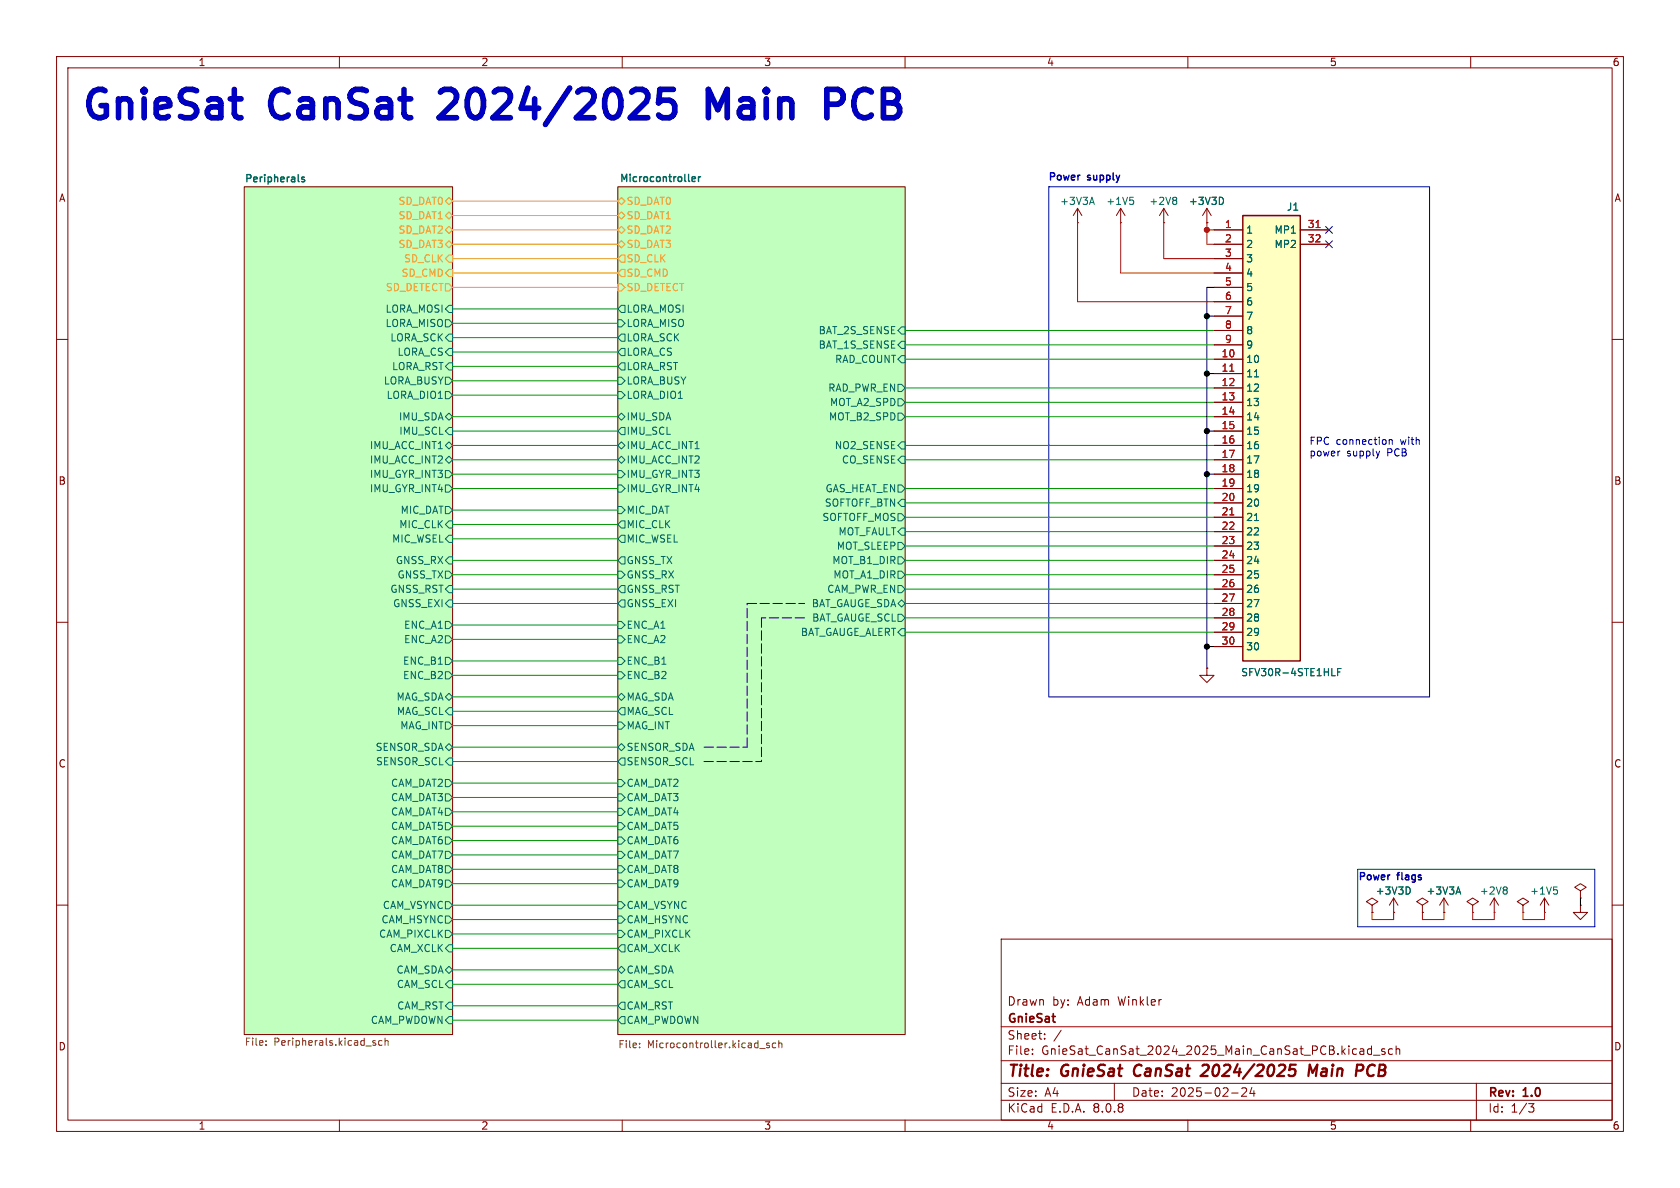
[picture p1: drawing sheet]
<svg xmlns="http://www.w3.org/2000/svg" width="297mm" height="210mm" viewBox="0 0 297 210" stroke-linecap="round" stroke-linejoin="round" font-family="sans-serif">
<g fill="none" stroke="#840000" stroke-width=".18">
<path d="M10 10h277v190h-277zM12 12h273v186h-273zM60 10v2M110 10v2M160 10v2M210 10v2M260 10v2M43.2 33h36.8v149.9h-36.8zM109.2 33h50.8v149.9h-50.8zM198.1 39.4h.1M198.1 36.8l-.7 1.3M198.1 36.8v2.6"/>
<path d="M198.1 36.8l.8 1.3M205.7 39.4h.1M205.7 36.8l-.7 1.3M205.7 36.8v2.6M205.7 36.8l.8 1.3M10 60h2M285 60h2M10 110h2M213.4 118.1v1.3h1.2l-1.2 1.3-1.3-1.3h1.3M213.4 118.1h.1M285 110h2M246.4 158.8l-.8 1.2"/>
<path d="M246.4 158.8v2.5M246.4 158.8l.7 1.2M273 158.8l-.7 1.2M273 158.8v2.5M273 158.8l.8 1.2M279.4 157.5l1-.7-1-.6-1 .6 1 .7v1.3M279.4 158.8h.1M10 160h2M177 166h108v32h-108zM242.6 160l1-.6-1-.6-1 .6 1 .6v1.3M242.6 161.3h.1M246.4 161.3h.1"/>
<path d="M251.5 160l1-.6-1-.6-1.1 .6 1.1 .6v1.3M251.5 161.3h.1M260.3 160l1.1-.6-1.1-.6-1 .6 1 .6v1.3M260.3 161.3h.1M269.2 160l1.1-.6-1.1-.6-1 .6 1 .6v1.3M269.2 161.3h.1M273 161.3h.1M279.4 160v1.3h1.3l-1.3 1.3-1.3-1.3h1.3M279.4 160h.1M285 160h2M60 198v2M110 198v2"/>
<path d="M160 198v2M177 194.5h108M177 191.5h108M177 187.5h108M177 181.5h108M182.5 186.3v.1M182.5 185.5v.1M184.7 183.6v.1M184.7 182.8v.1M187.6 182.1l-1.3 2M197 191.5v3M210 198v2"/>
<path d="M217.7 193.2h1.2M219.5 192.4l.6-.1 .2 .1 .1 .3-.9 1.1h.9M221.3 192.2l-.3 1.1h.9M221.7 192.8v1M242.5 184.9v1.5M242.5 185.5l-.5-.1-.3 .3v.4l.2 .2h.6M242.8 186.5h1.2M244.8 185.5l-.3-.1-.3 .2 .1 .2 .5 .2v.3h-.6M246.2 185.5l-.5-.1-.2 .3v.4l.1 .2h.6M246.8 185.5l.2-.1 .4 .1 .1 .9M246.8 184.9v1.5M260 198v2"/>
<path d="M261 191.5v6.5M270.2 195.1h1l-.5 .6 .4 .1 .1 .5-.3 .3h-.4"/>
</g>
<path d="M200.8 188.5a1.27 1.27 0 0 0-.1 1.6M213.4 188.2h-.5l-.3 .2M213.5 189.1l-1.2 1.1h1.2M228.1 188.2h1M228.2 189h.5l.3 .2v.6l-.5 .4h-.4M231.3 190.2l.3-2 .4 1.4 .9-1.4-.3 2M242.2 188.3a1.11 1.11 0 0 0 .1 1.9" fill="none" stroke="#840000" stroke-width=".4"/>
<g fill="#c1ffbe" stroke="#c1ffbe" stroke-width=".18">
<path d="M43.2 33h36.8v149.9h-36.8z"/>
<path d="M109.2 33h50.8v149.9h-50.8z"/>
</g>
<g fill="none" stroke="#f90" stroke-width=".18">
<path d="M78.7 35.6l.7-.7 .6 .7-.6 .6zM78.7 38.1l.7-.6 .6 .6-.6 .6zM109.2 35.6l.7-.7 .6 .7-.6 .6zM109.2 38.1l.7-.6 .6 .6-.6 .6zM78.7 48.3l.7-.7h.6v1.3h-.6zM78.7 45.7l.7-.6h.6v1.3h-.6zM78.7 50.2h.7l.6 .6-.6 .6h-.7zM78.7 40.6l.7-.6 .6 .6-.6 .7zM79.4 42.5l.6 .7-.6 .6-.7-.6zM109.2 45.7l.7-.6h.6v1.3h-.6zM109.2 40.6l.7-.6 .6 .6-.6 .7zM109.2 43.2l.7-.7 .6 .7-.6 .6z"/>
<path d="M109.2 50.2h.7l.6 .6-.6 .6h-.7zM109.9 47.6h.6v1.3h-.6l-.7-.6z"/>
</g>
<g fill="none" stroke="#006464" stroke-width=".18">
<path d="M199.8 34.9h.6M200.2 35.4l.2 .2v.3l-.2 .2M207.8 34.9l.2 .2-.2 .3 .2 .3v.2l-.2 .2M78.7 59.7l.7-.6h.6v1.2h-.6zM78.7 56.5h.7l.6 .7-.6 .6h-.7zM79.4 54h.6v1.2h-.6l-.7-.6zM109.2 56.5h.7l.6 .7-.6 .6h-.7zM109.9 59.1h.6v1.2h-.6l-.7-.6zM109.9 54h.6v1.2h-.6l-.7-.6zM159.4 57.8h.6v1.3h-.6l-.7-.7zM78.7 64.8l.7-.7h.6v1.3h-.6zM78.7 69.2h.7l.6 .7-.6 .6h-.7z"/>
<path d="M78.7 66.7h.7l.6 .6-.6 .6h-.7zM78.7 73.7l.7-.7 .6 .7-.6 .6zM78.7 76.2l.7-.6h.6v1.2h-.6zM78.7 78.7l.7-.6 .6 .6-.6 .7zM79.4 61.6h.6v1.3h-.6l-.7-.7zM109.2 62.2l.7-.6h.6v1.3h-.6zM109.2 66.7h.7l.6 .6-.6 .6h-.7zM109.2 78.7l.7-.6 .6 .6-.6 .7zM109.2 73.7l.7-.7 .6 .7-.6 .6zM109.2 69.2h.7l.6 .7-.6 .6h-.7zM109.9 64.1h.6v1.3h-.6l-.7-.6zM109.9 75.6h.6v1.2h-.6l-.7-.6z"/>
<path d="M158.7 73h.7l.6 .7-.6 .6h-.7zM158.7 67.9h.7l.6 .7-.6 .6h-.7zM158.7 70.5h.7l.6 .6-.6 .7h-.7zM159.4 78.1h.6v1.3h-.6l-.7-.7zM159.4 60.3h.6v1.3h-.6l-.7-.6zM159.4 62.9h.6v1.2h-.6l-.7-.6zM78.7 81.3l.7-.7 .6 .7-.6 .6zM78.7 85.7h.7l.6 .7-.6 .6h-.7zM78.7 83.2h.7l.6 .6-.6 .7h-.7zM78.7 92.7l.7-.6h.6v1.2h-.6zM78.7 89.5h.7l.6 .7-.6 .6h-.7zM79.4 98.4h.6v1.3h-.6l-.7-.6z"/>
<path d="M79.4 94.6h.6v1.3h-.6l-.7-.6zM109.2 83.2h.7l.6 .6-.6 .7h-.7zM109.2 85.7h.7l.6 .7-.6 .6h-.7zM109.2 81.3l.7-.7 .6 .7-.6 .6zM109.2 92.7l.7-.6h.6v1.2h-.6zM109.2 89.5h.7l.6 .7-.6 .6h-.7zM109.9 98.4h.6v1.3h-.6l-.7-.6zM109.9 94.6h.6v1.3h-.6l-.7-.6zM158.7 85.7h.7l.6 .7-.6 .6h-.7zM158.7 95.9h.7l.6 .6-.6 .7h-.7zM158.7 90.8h.7l.6 .6-.6 .7h-.7zM158.7 98.4h.7l.6 .7-.6 .6h-.7z"/>
<path d="M159.4 80.6h.6v1.3h-.6l-.7-.6zM159.4 93.3h.6v1.3h-.6l-.7-.6zM159.4 88.3h.6v1.2h-.6l-.7-.6zM78.7 101h.7l.6 .6-.6 .6h-.7zM78.7 104.1l.7-.6h.6v1.3h-.6zM78.7 109.9h.7l.6 .6-.6 .6h-.7zM78.7 112.4h.7l.6 .6-.6 .7h-.7zM78.7 118.7h.7l.6 .7-.6 .6h-.7zM78.7 116.2h.7l.6 .6-.6 .7h-.7zM79.4 106h.6v1.3h-.6l-.7-.6zM109.2 116.2h.7l.6 .6-.6 .7h-.7zM109.2 118.7h.7l.6 .7-.6 .6h-.7z"/>
<path d="M109.2 104.1l.7-.6h.6v1.3h-.6zM109.2 112.4h.7l.6 .6-.6 .7h-.7zM109.2 109.9h.7l.6 .6-.6 .6h-.7zM109.2 101h.7l.6 .6-.6 .6h-.7zM109.9 106h.6v1.3h-.6l-.7-.6zM158.7 103.5h.7l.6 .6-.6 .7h-.7zM158.7 101h.7l.6 .6-.6 .6h-.7zM158.7 108.6h.7l.6 .6-.6 .7h-.7zM158.7 106.7l.7-.7 .6 .7-.6 .6zM159.4 111.1h.6v1.3h-.6l-.7-.6zM78.7 134.6l.7-.6h.6v1.3h-.6zM78.7 127.6h.7l.6 .7-.6 .6h-.7z"/>
<path d="M78.7 123.2l.7-.6 .6 .6-.6 .6zM78.7 137.8h.7l.6 .6-.6 .7h-.7zM79.4 131.4l.6 .7-.6 .6-.7-.6zM79.4 125.1h.6v1.3h-.6l-.7-.7zM109.2 127.6h.7l.6 .7-.6 .6h-.7zM109.2 125.7l.7-.6h.6v1.3h-.6zM109.2 123.2l.7-.6 .6 .6-.6 .6zM109.2 137.8h.7l.6 .6-.6 .7h-.7zM109.9 131.4l.6 .7-.6 .6-.7-.6zM109.9 134h.6v1.3h-.6l-.7-.7zM78.7 155.6h.7l.6 .6-.6 .6h-.7zM78.7 153h.7l.6 .7-.6 .6h-.7z"/>
<path d="M78.7 150.5h.7l.6 .6-.6 .7h-.7zM78.7 148h.7l.6 .6-.6 .6h-.7zM78.7 145.4h.7l.6 .7-.6 .6h-.7zM78.7 140.3h.7l.6 .7-.6 .6h-.7zM78.7 142.9h.7l.6 .6-.6 .6h-.7zM78.7 159.4h.7l.6 .6-.6 .7h-.7zM109.2 159.4h.7l.6 .6-.6 .7h-.7zM109.2 142.9h.7l.6 .6-.6 .6h-.7zM109.2 140.3h.7l.6 .7-.6 .6h-.7zM109.2 145.4h.7l.6 .7-.6 .6h-.7zM109.2 148h.7l.6 .6-.6 .6h-.7zM109.2 150.5h.7l.6 .6-.6 .7h-.7z"/>
<path d="M109.2 153h.7l.6 .7-.6 .6h-.7zM109.2 155.6h.7l.6 .6-.6 .6h-.7zM249.1 156.9l.2 .4-.2 .7M274.7 156.8h.6M275.1 157.3l.2 .2v.3l-.2 .3M78.7 174l.7-.6h.6v1.2h-.6zM78.7 161.9h.7l.6 .7-.6 .6h-.7zM78.7 171.5l.7-.7 .6 .7-.6 .6zM78.7 164.5h.7l.6 .6-.6 .6h-.7zM79.4 167h.6v1.3h-.6l-.7-.7zM79.4 179.7h.6v1.3h-.6l-.7-.7zM79.4 177.2h.6v1.2h-.6l-.7-.6z"/>
<path d="M109.2 164.5h.7l.6 .6-.6 .6h-.7zM109.2 161.9h.7l.6 .7-.6 .6h-.7zM109.2 171.5l.7-.7 .6 .7-.6 .6zM109.9 167h.6v1.3h-.6l-.7-.7zM109.9 173.4h.6v1.2h-.6l-.7-.6zM109.9 179.7h.6v1.3h-.6l-.7-.7zM109.9 177.2h.6v1.2h-.6l-.7-.6z"/>
</g>
<path d="M53.3 31.5l.6 .4-.2 .2h-.4M53.8 31.4l-.3-.1-.2 .2M122.9 31.3v.2l-.6 .2M123.5 31.2v.9M123.9 31.2l-.4 .3" fill="none" stroke="#006464" stroke-width=".25"/>
<g fill="none" stroke="#725600" stroke-width=".18">
<path d="M47 184.7v.1M47 184v.1M66.1 184.4h.3v.2l-.1 .2h-.3M66.1 183.9l.3 .1M67.5 184l-.3-.1-.3 .3 .1 .5h.5M68.1 184.1l.2-.2 .3 .1v.8M68.1 183.5v1.3M113.1 185.1v.1M113.1 184.4v.2M134.3 185.3h1M136 184.4h-.3l-.2 .2 .1 .1 .4 .2v.3h-.5M137.1 184.4h-.3l-.3 .2 .2 .6h.4"/>
<path d="M137.7 184.5l.2-.1h.3v.8M137.7 183.9v1.3"/>
</g>
<path d="M219.7 38.1h10.2v78.7h-10.2z" fill="#ffffc2"/>
<path d="M219.7 38.1h10.2v78.7h-10.2z" fill="none" stroke="#840000" stroke-width=".25"/>
<g fill="none" stroke="#840000" stroke-width=".18">
<path d="M190.5 39.4h.1M190.5 36.8l-.8 1.3M190.5 36.8v2.6M190.5 36.8l.8 1.3M213.4 39.4h.1M213.4 36.8l-.8 1.3M213.4 36.8v2.6M213.4 36.8l.7 1.3M214.6 40.6h5.1M214.6 43.2h5.1M214.6 45.7h5.1M214.6 48.3h5.1"/>
<path d="M214.6 50.8h5.1M214.6 53.3h5.1M214.6 55.9h5.1M214.6 58.4h5.1M229.9 40.6h5M229.9 43.2h5M214.6 63.5h5.1M214.6 66h5.1M214.6 68.6h5.1M214.6 71.1h5.1M214.6 73.7h5.1M214.6 76.2h5.1"/>
<path d="M214.6 78.7h5.1M214.6 61h5.1M214.6 81.3h5.1M214.6 83.8h5.1M214.6 86.4h5.1M214.6 88.9h5.1M214.6 91.4h5.1M214.6 94h5.1M214.6 96.5h5.1M214.6 99.1h5.1M213.4 118.1h.1M214.6 101.6h5.1"/>
<path d="M214.6 104.1h5.1M214.6 106.7h5.1M214.6 109.2h5.1M214.6 111.8h5.1M214.6 114.3h5.1M255.3 158.8l-.8 1.2M255.3 158.8v2.5M255.3 158.8l.7 1.2M264.2 158.8l-.8 1.2M264.2 158.8v2.5M264.2 158.8l.7 1.2M242.6 161.3h.1"/>
<path d="M246.4 161.3h.1M251.5 161.3h.1M255.3 161.3h.1M264.2 161.3h.1"/>
</g>
<path d="M192.7 35.8h.6M193 34.9l.5 1.2M216.1 34.9l.2 .5-.2 .7M221.8 66.6h.7M221.8 92h.7M235.5 119.5h.6M236.5 118.8h.4M237.1 118.2h-.6v1.3M249.1 156.9l.2 .4-.2 .7M257.5 157.7h.6M257.8 156.8l.4 1.3M266.2 156.8l.3 .2-.3 .3 .3 .3v.2l-.3 .3" fill="none" stroke="#006464" stroke-width=".18"/>
<path d="M232.7 40.2h.7M217.4 65.6h.7M217.4 91h.7" fill="none" stroke="#a90000" stroke-width=".18"/>
<path d="M185.4 33h.1M185.4 33h67.3v90.2h-67.3zM236.8 79.8h.1M243.9 79.8l-.3 .8M245.6 77.7v.9M245.6 77.8l.2-.1 .3 .1v.8M240 153.7h41.9v10.1h-41.9z" fill="none" stroke="#0000c2" stroke-width=".18"/>
<path d="M40.7 17.5h1.9M80.5 17.9l-2.9 2.9h3.1M119 15.8h-2.3l-.3 2.4 .7-.5h1.2l.5 .2 .5 .8v1.2l-.3 .4-.7 .5h-1.2l-.7-.5M128.6 15.8l-1.7 3.6-1.7-3.6v5M146.2 15.8h1.9a1.36 1.36 0 0 1 1 1.3 1.36 1.36 0 0 1-1 1.3h-1.9M42.1 20.8h.5" fill="none" stroke="#0000c2" stroke-width="1"/>
<path d="M132.1 106.7h10.1M134.6 109.2v25.4M142.2 109.2h-7.6M124.5 132.1h7.6M124.5 134.6h10.1M132.1 132.1v-25.4" fill="none" stroke="#0000c2" stroke-width=".18" stroke-dasharray="1.7 .6"/>
<g fill="none" stroke="#009600" stroke-width=".18">
<path d="M80 54.6h29.2M80 57.2h29.2M80 59.7h29.2M160 58.4h54.6M80 78.7h29.2M80 73.7h29.2M80 64.8h29.2M80 62.2h29.2M80 67.3h29.2M80 69.9h29.2M80 76.2h29.2M160 61h54.6"/>
<path d="M160 63.5h54.6M160 71.1h54.6M160 68.6h54.6M160 78.7h54.6M160 73.7h54.6M80 86.4h29.2M80 81.3h29.2M80 99.1h29.2M80 92.7h29.2M80 95.3h29.2M80 83.8h29.2M80 90.2h29.2"/>
<path d="M160 86.4h54.6M160 88.9h54.6M160 81.3h54.6M160 99.1h54.6M160 94h54.6M160 96.5h54.6M160 91.4h54.6M80 104.1h29.2M80 106.7h29.2M80 101.6h29.2M80 113h29.2M80 110.5h29.2"/>
<path d="M80 119.4h29.2M80 116.8h29.2M160 109.2h54.6M160 104.1h54.6M160 106.7h54.6M160 101.6h54.6M160 111.8h54.6M80 138.4h29.2M80 132.1h29.2M80 128.3h29.2M80 123.2h29.2M80 125.7h29.2"/>
<path d="M80 134.6h29.2M80 151.1h29.2M80 153.7h29.2M80 148.6h29.2M80 146.1h29.2M80 143.5h29.2M80 141h29.2M80 156.2h29.2M80 171.5h29.2M80 177.8h29.2M80 174h29.2M80 160h29.2"/>
<path d="M80 162.6h29.2M80 165.1h29.2M80 167.6h29.2M80 180.3h29.2"/>
</g>
<path d="M190.5 39.4v13.9h24.1M198.1 39.4v8.9h16.5M205.7 39.4v6.3h8.9M213.4 39.4v3.8h1.2M213.4 40.6h1.2M242.6 161.3v1.3h3.8v-1.3M251.5 161.3v1.3h3.8v-1.3M260.3 161.3v1.3h3.9v-1.3M269.2 161.3v1.3h3.8v-1.3" fill="none" stroke="#f00" stroke-width=".18"/>
<path d="M213.4 55.9h1.2M214.6 50.8h-1.2v67.3M213.4 66h1.2M213.4 76.2h1.2M213.4 83.8h1.2M213.4 114.3h1.2M279.4 158.8v1.2" fill="none" stroke="#000" stroke-width=".18"/>
<path d="M80 35.6h29.2M80 38.1h29.2M80 48.3h29.2M80 40.6h29.2M80 45.7h29.2M80 43.2h29.2M80 50.8h29.2" fill="none" stroke="#f90" stroke-width=".18"/>
<path d="M234.3 40l1.3 1.2M234.3 42.6l1.3 1.2M235.6 40l-1.3 1.2M235.6 42.6l-1.3 1.2" fill="none" stroke="#000084" stroke-width=".18"/>
<g fill="#000" stroke="#000" stroke-width=".18">
<circle cx="213.4" cy="55.9" r=".46"/>
<circle cx="213.4" cy="76.2" r=".46"/>
<circle cx="213.4" cy="66" r=".46"/>
<circle cx="213.4" cy="83.8" r=".46"/>
<circle cx="213.4" cy="114.3" r=".46"/>
</g>
<circle cx="213.4" cy="40.6" r=".46" fill="#f00" stroke="#f00" stroke-width=".18"/>
<g font-size="7" fill="#0000c2">
<text x="13.8" y="22.5">GnieSat</text>
<text x="47.9" y="22.5">CanSat</text>
<text x="79.9" y="22.5">2024/2025</text>
<text x="129" y="22.5">Main</text>
<text x="152" y="22.5">PCB</text>
</g>
<g font-size="2.8" fill="#840000">
<text x="178" y="190.9">Title:</text>
<text x="187.7" y="190.9">GnieSat</text>
<text x="201.3" y="190.9">CanSat</text>
<text x="214.1" y="190.9">2024/2025</text>
<text x="233.8" y="190.9">Main</text>
<text x="243" y="190.9">PCB</text>
</g>
<g font-size="2.1" fill="#840000">
<text x="178" y="178">Drawn</text>
<text x="186" y="178">by:</text>
<text x="190.5" y="178">Adam</text>
<text x="197.8" y="178">Winkler</text>
<text x="178" y="184">Sheet:</text>
<text x="178" y="181.2">GnieSat</text>
<text x="178" y="186.7">File:</text>
<text x="184.1" y="186.7">GnieSat_CanSat_2024_2025_Main_CanSat_PCB.kicad_sch</text>
<text x="178" y="196.9">KiCad</text>
<text x="178" y="194.1">Size:</text>
<text x="184.7" y="194.1">A4</text>
<text x="185.7" y="196.9">E.D.A.</text>
<text x="193.3" y="196.9">8.0.8</text>
<text x="200" y="194.1">Date:</text>
<text x="207" y="194.1">2025-02-24</text>
<text x="263" y="194.3">Rev:</text>
<text x="263" y="196.9">Id:</text>
<text x="267.1" y="196.9">1/3</text>
<text x="269.4" y="194.3">1.0</text>
</g>
<g font-size="1.8" fill="#840000">
<text x="35" y="11.9">1</text>
<text x="85" y="11.9">2</text>
<text x="135" y="11.9">3</text>
<text x="185" y="11.9">4</text>
<text x="235" y="11.9">5</text>
<text x="285" y="11.9">6</text>
<text x="10.3" y="35.9">A</text>
<text x="285.3" y="35.9">A</text>
<text x="10.3" y="85.9">B</text>
<text x="285.3" y="85.9">B</text>
<text x="10.3" y="135.9">C</text>
<text x="285.3" y="135.9">C</text>
<text x="10.3" y="185.9">D</text>
<text x="285.3" y="185.9">D</text>
<text x="35" y="199.9">1</text>
<text x="85" y="199.9">2</text>
<text x="135" y="199.9">3</text>
<text x="185" y="199.9">4</text>
<text x="235" y="199.9">5</text>
<text x="285" y="199.9">6</text>
</g>
<g font-size="1.8" fill="#006464">
<text x="43.2" y="32.3">Peripherals</text>
<text x="109.5" y="32.3">Microcontroller</text>
<text x="187.3" y="36.4">+3V3A</text>
<text x="195.5" y="36.4">+1V5</text>
<text x="203.1" y="36.4">+2V8</text>
<text x="210.1" y="36.4">+3V3D</text>
<text x="220.2" y="41.5">1</text>
<text x="225.2" y="41.5">MP1</text>
<text x="227.4" y="37.4">J1</text>
<text x="220.2" y="44">2</text>
<text x="220.2" y="46.6">3</text>
<text x="225.2" y="44">MP2</text>
<text x="220.2" y="49.1">4</text>
<text x="220.2" y="51.7">5</text>
<text x="68.1" y="58">LORA_MISO</text>
<text x="68.1" y="55.5">LORA_MOSI</text>
<text x="110.7" y="58">LORA_MISO</text>
<text x="110.7" y="55.5">LORA_MOSI</text>
<text x="144.6" y="59.3">BAT_2S_SENSE</text>
<text x="220.2" y="54.2">6</text>
<text x="220.2" y="56.7">7</text>
<text x="220.2" y="59.3">8</text>
<text x="68.9" y="60.6">LORA_SCK</text>
<text x="69.2" y="65.6">LORA_RST</text>
<text x="70.2" y="63.1">LORA_CS</text>
<text x="110.7" y="65.6">LORA_RST</text>
<text x="110.7" y="63.1">LORA_CS</text>
<text x="110.7" y="60.6">LORA_SCK</text>
<text x="144.6" y="61.8">BAT_1S_SENSE</text>
<text x="147.5" y="64.4">RAD_COUNT</text>
<text x="220.2" y="64.4">10</text>
<text x="220.2" y="61.8">9</text>
<text x="67.8" y="68.2">LORA_BUSY</text>
<text x="68.2" y="70.7">LORA_DIO1</text>
<text x="110.7" y="68.2">LORA_BUSY</text>
<text x="110.7" y="70.7">LORA_DIO1</text>
<text x="146.3" y="69.4">RAD_PWR_EN</text>
<text x="146.6" y="72">MOT_A2_SPD</text>
<text x="220.2" y="66.9">11</text>
<text x="220.2" y="69.4">12</text>
<text x="220.2" y="72">13</text>
<text x="70.4" y="74.5">IMU_SDA</text>
<text x="70.5" y="77.1">IMU_SCL</text>
<text x="110.7" y="77.1">IMU_SCL</text>
<text x="110.7" y="74.5">IMU_SDA</text>
<text x="146.4" y="74.5">MOT_B2_SPD</text>
<text x="220.2" y="74.5">14</text>
<text x="220.2" y="77.1">15</text>
<text x="65.3" y="82.1">IMU_ACC_INT2</text>
<text x="65.3" y="79.6">IMU_ACC_INT1</text>
<text x="110.7" y="79.6">IMU_ACC_INT1</text>
<text x="110.7" y="82.1">IMU_ACC_INT2</text>
<text x="147.5" y="79.6">NO2_SENSE</text>
<text x="148.7" y="82.1">CO_SENSE</text>
<text x="220.2" y="79.6">16</text>
<text x="220.2" y="82.1">17</text>
<text x="65.3" y="87.2">IMU_GYR_INT4</text>
<text x="65.3" y="84.7">IMU_GYR_INT3</text>
<text x="110.7" y="84.7">IMU_GYR_INT3</text>
<text x="110.7" y="87.2">IMU_GYR_INT4</text>
<text x="145.7" y="89.8">SOFTOFF_BTN</text>
<text x="145.8" y="87.2">GAS_HEAT_EN</text>
<text x="220.2" y="84.7">18</text>
<text x="220.2" y="87.2">19</text>
<text x="220.2" y="89.8">20</text>
<text x="70.5" y="93.6">MIC_CLK</text>
<text x="70.7" y="91">MIC_DAT</text>
<text x="110.7" y="93.6">MIC_CLK</text>
<text x="110.7" y="91">MIC_DAT</text>
<text x="145.3" y="92.3">SOFTOFF_MOS</text>
<text x="148.1" y="94.8">MOT_FAULT</text>
<text x="220.2" y="92.3">21</text>
<text x="220.2" y="94.8">22</text>
<text x="69.2" y="96.1">MIC_WSEL</text>
<text x="69.9" y="99.9">GNSS_RX</text>
<text x="110.7" y="99.9">GNSS_TX</text>
<text x="110.7" y="96.1">MIC_WSEL</text>
<text x="147" y="99.9">MOT_B1_DIR</text>
<text x="147.8" y="97.4">MOT_SLEEP</text>
<text x="220.2" y="97.4">23</text>
<text x="220.2" y="99.9">24</text>
<text x="68.9" y="105">GNSS_RST</text>
<text x="69.4" y="107.5">GNSS_EXI</text>
<text x="70.2" y="102.5">GNSS_TX</text>
<text x="110.7" y="105">GNSS_RST</text>
<text x="110.7" y="107.5">GNSS_EXI</text>
<text x="110.7" y="102.5">GNSS_RX</text>
<text x="143.4" y="107.5">BAT_GAUGE_SDA</text>
<text x="146.1" y="105">CAM_PWR_EN</text>
<text x="147.2" y="102.5">MOT_A1_DIR</text>
<text x="220.2" y="102.5">25</text>
<text x="220.2" y="105">26</text>
<text x="220.2" y="107.5">27</text>
<text x="71.3" y="111.4">ENC_A1</text>
<text x="71.3" y="113.9">ENC_A2</text>
<text x="110.7" y="113.9">ENC_A2</text>
<text x="110.7" y="111.4">ENC_A1</text>
<text x="141.5" y="112.6">BAT_GAUGE_ALERT</text>
<text x="143.5" y="110.1">BAT_GAUGE_SCL</text>
<text x="220.2" y="110.1">28</text>
<text x="220.2" y="112.6">29</text>
<text x="71.1" y="117.7">ENC_B1</text>
<text x="110.7" y="117.7">ENC_B1</text>
<text x="219.3" y="119.7">SFV30R-4STE1HLF</text>
<text x="220.2" y="115.2">30</text>
<text x="70" y="124.1">MAG_SDA</text>
<text x="71.1" y="120.2">ENC_B2</text>
<text x="110.7" y="120.2">ENC_B2</text>
<text x="110.7" y="124.1">MAG_SDA</text>
<text x="70.1" y="126.6">MAG_SCL</text>
<text x="70.7" y="129.1">MAG_INT</text>
<text x="110.7" y="129.1">MAG_INT</text>
<text x="110.7" y="126.6">MAG_SCL</text>
<text x="66.3" y="132.9">SENSOR_SDA</text>
<text x="66.4" y="135.5">SENSOR_SCL</text>
<text x="110.7" y="132.9">SENSOR_SDA</text>
<text x="110.7" y="135.5">SENSOR_SCL</text>
<text x="69" y="139.3">CAM_DAT2</text>
<text x="69" y="141.8">CAM_DAT3</text>
<text x="110.7" y="139.3">CAM_DAT2</text>
<text x="110.7" y="141.8">CAM_DAT3</text>
<text x="69" y="149.5">CAM_DAT6</text>
<text x="69" y="146.9">CAM_DAT5</text>
<text x="69" y="144.4">CAM_DAT4</text>
<text x="110.7" y="144.4">CAM_DAT4</text>
<text x="110.7" y="146.9">CAM_DAT5</text>
<text x="110.7" y="149.5">CAM_DAT6</text>
<text x="69" y="154.5">CAM_DAT8</text>
<text x="69" y="152">CAM_DAT7</text>
<text x="110.7" y="152">CAM_DAT7</text>
<text x="110.7" y="154.5">CAM_DAT8</text>
<text x="247.1" y="156">flags</text>
<text x="67.6" y="160.9">CAM_VSYNC</text>
<text x="69" y="157.1">CAM_DAT9</text>
<text x="110.7" y="160.9">CAM_VSYNC</text>
<text x="110.7" y="157.1">CAM_DAT9</text>
<text x="243.1" y="158.3">+3V3D</text>
<text x="252.1" y="158.3">+3V3A</text>
<text x="261.5" y="158.3">+2V8</text>
<text x="270.4" y="158.3">+1V5</text>
<text x="66.9" y="166">CAM_PIXCLK</text>
<text x="67.3" y="163.4">CAM_HSYNC</text>
<text x="110.7" y="166">CAM_PIXCLK</text>
<text x="110.7" y="163.4">CAM_HSYNC</text>
<text x="68.8" y="168.5">CAM_XCLK</text>
<text x="70" y="172.3">CAM_SDA</text>
<text x="110.7" y="168.5">CAM_XCLK</text>
<text x="110.7" y="172.3">CAM_SDA</text>
<text x="70.1" y="174.9">CAM_SCL</text>
<text x="70.1" y="178.7">CAM_RST</text>
<text x="110.7" y="174.9">CAM_SCL</text>
<text x="110.7" y="178.7">CAM_RST</text>
<text x="65.5" y="181.2">CAM_PWDOWN</text>
<text x="110.7" y="181.2">CAM_PWDOWN</text>
</g>
<g font-size="1.8" fill="#0000c2">
<text x="185.2" y="32.3">Power</text>
<text x="192.3" y="32.3">supply</text>
<text x="231.4" y="78.8">FPC</text>
<text x="231.4" y="80.9">power</text>
<text x="236.2" y="78.8">connection</text>
<text x="238.1" y="80.9">supply</text>
<text x="245.4" y="80.9">PCB</text>
<text x="247.7" y="78.8">with</text>
<text x="240" y="156">Power</text>
</g>
<g font-size="1.8" fill="#f90">
<text x="70.4" y="36.4">SD_DAT0</text>
<text x="70.4" y="39">SD_DAT1</text>
<text x="70.4" y="41.5">SD_DAT2</text>
<text x="110.7" y="36.4">SD_DAT0</text>
<text x="110.7" y="39">SD_DAT1</text>
<text x="110.7" y="41.5">SD_DAT2</text>
<text x="70.4" y="44">SD_DAT3</text>
<text x="71.3" y="46.6">SD_CLK</text>
<text x="110.7" y="46.6">SD_CLK</text>
<text x="110.7" y="44">SD_DAT3</text>
<text x="68.1" y="51.7">SD_DETECT</text>
<text x="70.9" y="49.1">SD_CMD</text>
<text x="110.7" y="49.1">SD_CMD</text>
<text x="110.7" y="51.7">SD_DETECT</text>
</g>
<g font-size="1.8" fill="#a90000">
<text x="216.5" y="40.4">1</text>
<text x="231.1" y="40.4">31</text>
<text x="216.5" y="42.9">2</text>
<text x="216.5" y="45.5">3</text>
<text x="231.1" y="42.9">32</text>
<text x="216.5" y="48">4</text>
<text x="216.5" y="50.5">5</text>
<text x="216.5" y="53.1">6</text>
<text x="216.5" y="55.6">7</text>
<text x="216.5" y="58.2">8</text>
<text x="215.9" y="63.2">10</text>
<text x="215.9" y="65.8">11</text>
<text x="216.5" y="60.7">9</text>
<text x="215.9" y="68.3">12</text>
<text x="215.9" y="70.9">13</text>
<text x="215.9" y="73.4">14</text>
<text x="215.9" y="75.9">15</text>
<text x="215.9" y="78.5">16</text>
<text x="215.9" y="81">17</text>
<text x="215.9" y="83.6">18</text>
<text x="215.9" y="86.1">19</text>
<text x="215.9" y="88.6">20</text>
<text x="215.9" y="91.2">21</text>
<text x="215.9" y="93.7">22</text>
<text x="215.9" y="96.3">23</text>
<text x="215.9" y="98.8">24</text>
<text x="215.9" y="101.3">25</text>
<text x="215.9" y="103.9">26</text>
<text x="215.9" y="106.4">27</text>
<text x="215.9" y="109">28</text>
<text x="215.9" y="111.5">29</text>
<text x="215.9" y="114">30</text>
</g>
<g font-size="1.8" fill="#725600">
<text x="43.2" y="185.2">File:</text>
<text x="48.4" y="185.2">Peripherals.kicad_sch</text>
<text x="109.2" y="185.6">File:</text>
<text x="114.4" y="185.6">Microcontroller.kicad_sch</text>
</g>
</svg>
